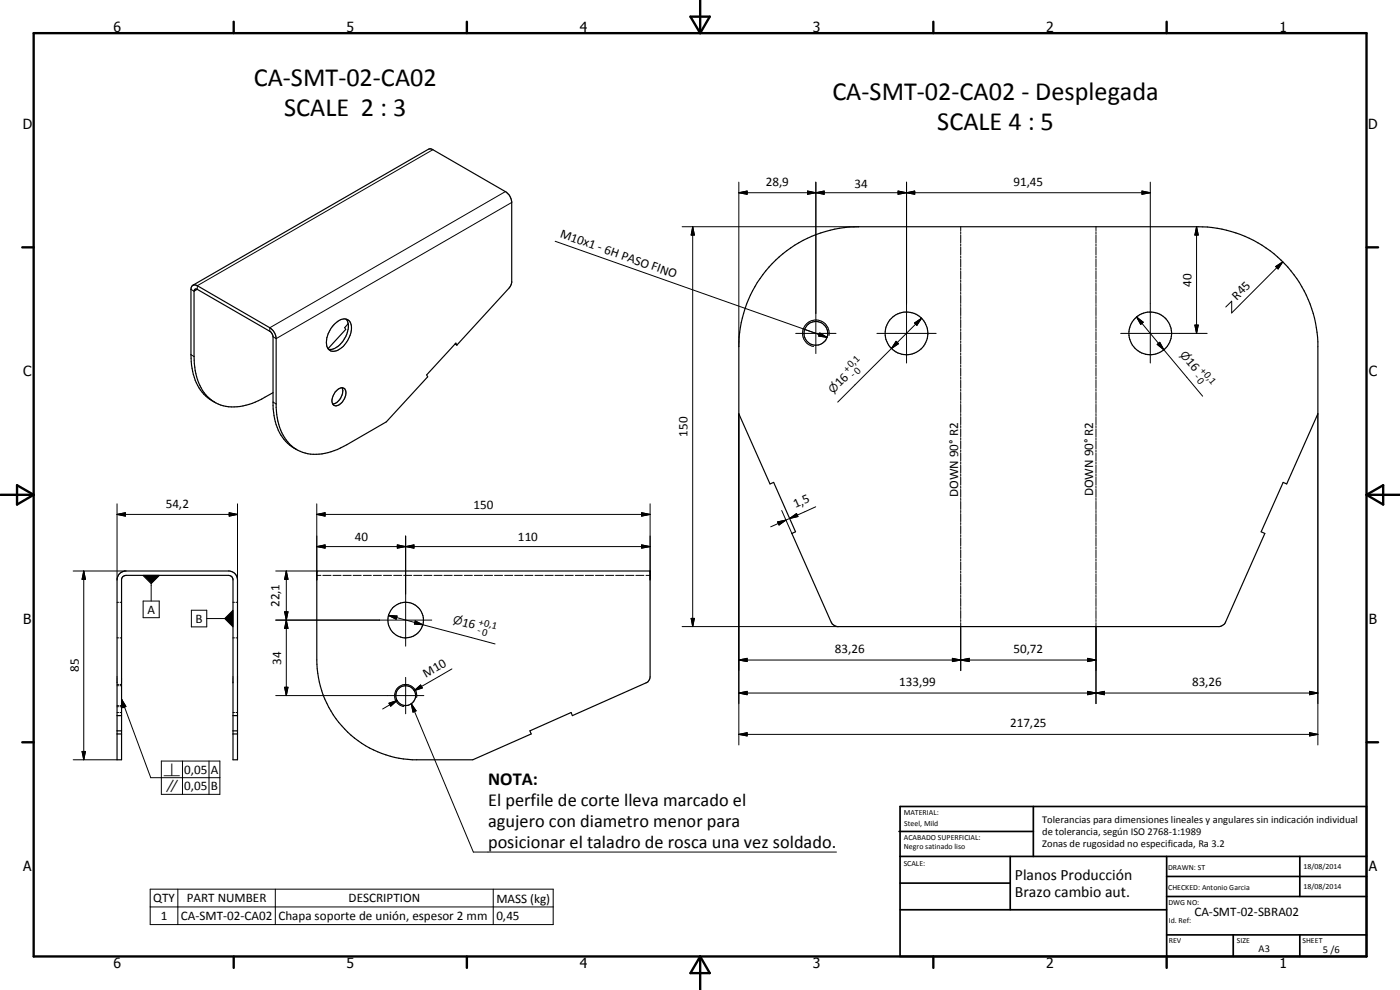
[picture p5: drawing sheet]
<svg xmlns="http://www.w3.org/2000/svg" width="420mm" height="297mm" viewBox="0 0 420 297" stroke-linecap="round" stroke-linejoin="round" font-family="sans-serif">
<g fill="none" stroke="#000" stroke-width=".35">
<path d="M232.8 78.1a36 36 0 0 1 24.9-10.1h101.8a36 36 0 0 1 36 34.6v21.6l-9.3 21-1.1-.5-6.6 14.9 1.1 .5-11.9 26.8-.8 .7-.9 .4h-114.7l-1-.4-.9-1-11.8-26.5 1.1-.5-6.5-14.9-1.1 .5-9.4-21v-20.2a36 36 0 0 1 11.1-25.9zM57.9 85.6l70.9-40.9 1.1 .2 21.8 12.6a4.3 4.3 0 0 1 1.9 3v24.3l-.2 .6-.7 1.1-15.6 17M100.2 97.4a3.7 3.7 0 0 1 4.1-1.5 3.8 3.8 0 0 1 .8 4.7 6.4 6.4 0 0 1-5.2 4.8 2.38 2.38 0 0 1-1.9-3.2 7.9 7.9 0 0 1 2.2-4.8zM103.9 95.8a5.3 5.3 0 0 1-.6 6 5.4 5.4 0 0 1-4.7 3M104.5 97.2l-1 1.1 .2 .5-5.2 5.8M81.9 117.8a25.9 25.9 0 0 1-9.9 4.2 11.2 11.2 0 0 1-13-9l-.4-1.8-.4-4.2v-19.6a.61 .61 0 0 1 .3-.6 .61 .61 0 0 1 .7 0l21.8 12.6 .6 .7 .3 .9v20.7a14.5 14.5 0 0 0 6.2 12.7l1 .5M100.6 117.6l.5-.5a1.51 1.51 0 0 1 2.1-.6 1.51 1.51 0 0 1 .5 2.1 3.7 3.7 0 0 1-3.1 3.2 1.82 1.82 0 0 1-.8-2.6zM102.6 116.3a3.9 3.9 0 0 1-2.7 4.9M136.6 103.2l.5 .3M137.1 103.5l-.3-.5-8.8 9.5 .3 .6-12.4 13.5-11.8 6.8a16.8 16.8 0 0 1-12.5 2.5 11.9 11.9 0 0 1-8.2-9.6l-.5-4v-20.7a4.1 4.1 0 0 0-1.9-3.3l-21.8-12.6a1.17 1.17 0 0 0-1.3-.1 1.17 1.17 0 0 0-.6 1.2v19.6a16.6 16.6 0 0 0 5 12.9l2.2 1.4M35.8 172.3l.6-.6 1-.4h31.6a2.71 2.71 0 0 1 2.3 2.7v54h-1.4v-54.3l-.4-.7-.9-.4h-30.8l-1.1 .6-.2 .5v54.3h-1.4v-54zM95.1 171.3h100v31.8l-.6 1.5-22.7 10.1-.4-.9-12.4 5.5 .4 .9-17.5 7.8h-18.2a30 30 0 0 1-28.6-30z"/>
<path d="M35.1 219.3h1.4M35.1 214.7h1.4M69.9 219.3h1.4M69.9 214.7h1.4M35.1 220.2h1.4M69.9 220.2h1.4"/>
<circle cx="244.8" cy="100" r="3.6"/>
<circle cx="272" cy="100" r="6.4"/>
<circle cx="345.2" cy="100" r="6.4"/>
<circle cx="121.7" cy="186" r="5.3"/>
<circle cx="121.7" cy="208.7" r="2.98"/>
</g>
<g fill="none" stroke="#000" stroke-width=".3">
<path d="M129.9 44.9l-70.7 40.8v1.1l-1 .6-.9-.6M151.7 57.5l-70.7 40.8v1.1M221.7 57.8l2.5-.5v1zM221.7 54.7v49.3M221.7 57.8h123.5M242.3 57.3l2.5 .5-2.5 .5zM244.8 57.8l2.5-.5v1zM244.8 54.7v51.4M269.5 57.3l2.6 .5-2.6 .5zM272.1 57.8l2.4-.5v1zM272.1 54.7v54.2M342.7 57.3l2.5 .5-2.5 .5z"/>
<path d="M345.2 54.7v54.2M153.6 60.7l-70.7 40.9-1-.6M166.6 72.4l79.3 28M204.7 68h53M207.9 68l.5 2.5h-1zM207.9 68v120M288.3 68v1.2M288.3 69.5v.6M288.3 70.4v2.5M288.3 73.2v.6M288.3 74.1v2.4M288.3 76.8v.6"/>
<path d="M288.3 77.7v2.4M328.9 68v1.2M328.9 69.5v.6M328.9 70.4v2.5M328.9 73.2v.6M328.9 74.1v2.4M328.9 76.8v.6M328.9 77.7v2.4M359.1 68l.5 2.5h-1zM359.1 68v32M382.9 80l2.1-1.4-1.4 2.1zM385 78.6l-15.4 15.3v-3.5l-1.7 1.7"/>
<path d="M241.5 98.8l4.4 1.6M246 99.9l2.2 1.3-2.5-.4zM274.5 96.9l2.1-1.4-1.4 2.1zM276.6 95.5l-9.1 9.1M288.3 80.4v.7M288.3 81.4v2.4M288.3 84.1v.6M288.3 85v2.4M288.3 87.7v.6M288.3 88.6v2.5M288.3 91.4v.5M288.3 92.2v2.5"/>
<path d="M288.3 95v.6M288.3 95.9v2.4M288.3 98.6v.6M288.3 99.5v2.5M328.9 80.4v.7M328.9 81.4v2.4M328.9 84.1v.6M328.9 85v2.4M328.9 87.7v.6M328.9 88.6v2.5M328.9 91.4v.5M328.9 92.2v2.5"/>
<path d="M328.9 95v.6M328.9 95.9v2.4M328.9 98.6v.6M328.9 99.5v2.5M341.1 95.1l2 1.6-.8 .6zM341.1 95.1l8.2 9.8M358.6 97.5h1l-.5 2.5zM57.3 106.4l.9 .6M238.8 100h12.1M245.9 100.4l2.3 .8M248.8 100.7a4 4 0 0 0-3.3-4.6 4 4 0 0 0-4.6 3.3 4 4 0 0 0 3.3 4.6M263.2 100h17.8"/>
<path d="M267.5 104.6l-16.1 16M268.9 102.4l.8 .7-2.2 1.5zM288.3 102.3v.6M288.3 103.2v2.4M288.3 105.9v.6M288.3 106.8v2.4M288.3 109.5v.7M288.3 110.4v2.5M288.3 113.2v.6M288.3 114.1v2.4M288.3 116.8v.6M288.3 117.7v2.4"/>
<path d="M328.9 102.3v.6M328.9 103.2v2.4M328.9 105.9v.6M328.9 106.8v2.4M328.9 109.5v.7M328.9 110.4v2.5M328.9 113.2v.6M328.9 114.1v2.4M328.9 116.8v.6M328.9 117.7v2.4M336.3 100h26M347.3 103.3l.8-.6 1.2 2.2z"/>
<path d="M349.3 104.9l11.6 14M81.9 120.6l1 .6M221.7 124.2v99.3M288.3 120.4v.6M288.3 121.3v2.5M288.3 124.1v.6M288.3 125v2.4M288.3 127.7v.6M288.3 128.7v2.4M288.3 131.4v.6M288.3 132.2v2.5M288.3 135v.6"/>
<path d="M288.3 135.9v2.4M288.3 138.6v.6M288.3 139.5v2.5M328.9 120.4v.6M328.9 121.3v2.5M328.9 124.1v.6M328.9 125v2.4M328.9 127.7v.6M328.9 128.7v2.4M328.9 131.4v.6M328.9 132.2v2.5M328.9 135v.6"/>
<path d="M328.9 135.9v2.4M328.9 138.6v.6M328.9 139.5v2.5M395.5 124.2v99.3M35.1 154.3l2.5-.5v1.1zM35.1 154.3h36.2M35.1 151.2v22.8M68.8 153.8l2.5 .5-2.5 .6zM71.3 151.2v22.8M95.1 154.3l2.5-.5v1.1zM95.1 154.3h100M95.1 151.2v22.8"/>
<path d="M192.6 153.8l2.5 .5-2.5 .6zM195.1 151.2v22.8M233.4 156.6l2.5-.6-2.1 1.5zM234.6 153.2l3 6.9M235.9 156l-4.6 2.1M237 155.6l2-1.5 .5 .9zM237 155.6l-1.1 .4M244.8 152.1l-7.8 3.5M288.3 142.3v.6M288.3 143.2v2.4M288.3 145.9v.6M288.3 146.8v2.4"/>
<path d="M288.3 149.5v.7M288.3 150.5v2.4M288.3 153.2v.6M288.3 154.1v2.4M288.3 156.8v.6M288.3 157.7v2.4M328.9 142.3v.6M328.9 143.2v2.4M328.9 145.9v.6M328.9 146.8v2.4M328.9 149.5v.7M328.9 150.5v2.4"/>
<path d="M328.9 153.2v.6M328.9 154.1v2.4M328.9 156.8v.6M328.9 157.7v2.4M22 171.3h15.8M25.1 171.3l.5 2.5h-1zM25.1 171.3v56.7M42.9 172.6h5l-2.5 2.5zM45.4 175.1v5.2M82.8 171.3h12.3M85.9 171.3l.5 2.5h-1zM85.9 171.3v37.4"/>
<path d="M95.1 164l2.5-.5v1zM95.1 172.6h1.2M95.1 164h100M96.9 172.6h2.4M99.9 172.6h2.5M102.9 172.6h2.5M106 172.6h2.4M109 172.6h2.5M112 172.6h2.5M115.1 172.6h2.4M118.1 172.6h2.5M119.2 163.5l2.5 .5-2.5 .5z"/>
<path d="M121.1 172.6h2.5M121.7 164l2.5-.5v1zM121.7 160.8v33.1M124.2 172.6h2.4M127.2 172.6h2.4M130.2 172.6h2.5M133.3 172.6h2.4M136.3 172.6h2.4M139.3 172.6h2.5M142.4 172.6h2.4M145.4 172.6h2.4M148.4 172.6h2.4"/>
<path d="M151.5 172.6h2.4M154.5 172.6h2.4M157.5 172.6h2.4M160.6 172.6h2.4M163.6 172.6h2.4M166.6 172.6h2.4M169.6 172.6h2.4M172.7 172.6h2.4M175.7 172.6h2.4M178.7 172.6h2.4M181.8 172.6h2.4M184.8 172.6h2.4"/>
<path d="M187.8 172.6h2.4M190.8 172.6h2.4M192.6 163.5l2.5 .5-2.5 .5zM193.9 172.6h1.2M288.3 160.4v.6M288.3 161.3v2.5M288.3 164.1v.6M288.3 165v2.4M288.3 167.7v.6M288.3 168.6v2.5M288.3 171.4v.6M288.3 172.3v2.4"/>
<path d="M288.3 175v.6M288.3 175.9v2.4M288.3 178.6v.6M288.3 179.5v2.4M328.9 160.4v.6M328.9 161.3v2.5M328.9 164.1v.6M328.9 165v2.4M328.9 167.7v.6M328.9 168.6v2.5M328.9 171.4v.6M328.9 172.3v2.4"/>
<path d="M328.9 175v.6M328.9 175.9v2.4M328.9 178.6v.6M328.9 179.5v2.4M35.1 191.4h.5M35.1 180.7h.5M36 191.4h.5M36 180.7h.5M43 180.3h4.8v5h-4.8zM57.4 183.1h4.6v5h-4.6zM62 185.6h5.4M69.9 183.1v5l-2.5-2.5z"/>
<path d="M69.9 191.4h.5M69.9 180.7h.5M70.8 191.4h.5M70.8 180.7h.5M82.8 186.1h46.8M85.4 183.6h1l-.5 2.5zM85.4 183.6l1 5h-1l1-5zM85.9 186.1l.5 2.5h-1zM116.6 184.7l2.6 .1-.3 1zM116.6 184.7l10.3 2.8M124.6 186.3l2.3 1.2-2.5-.3zM126.9 187.5l21.7 5.7"/>
<path d="M204.7 188h46.9M207.4 185.5h1l-.5 2.5zM221.7 198l2.5-.5v1zM221.7 198h107.2M285.8 197.5l2.5 .5-2.5 .5zM288.3 198l2.6-.5v1zM288.3 182.2v.7M288.3 183.2v2.4M288.3 185.9v.6M288.3 186.8v14.4M326.4 197.5l2.5 .5-2.5 .5zM328.9 182.2v.7"/>
<path d="M328.9 183.2v2.4M328.9 185.9v.6M328.9 186.8v24.3M35.1 213.8h.5M35.1 211.7h.5M35.1 205.7h.5M35.1 212h.5M35.1 205.4h.5M36 213.8h.5M36 211.7h.5M36 205.7h.5M36 212h.5"/>
<path d="M36 205.4h.5M36.5 209.8l1.3 2.2-.9 .3zM36.5 209.8l8.7 23.5h20.8M69.9 213.8h.5M70.8 213.8h.5M82.8 208.7h44.4M85.4 206.2h1l-.5 2.5zM116.7 211l2.5-.8-1.9 1.7zM119.2 210.2l-4.4 2.5M121.7 203.2v11M123.4 211.2l1.5 2.1-1 .4zM123.4 211.2l18.7 44.5h108.9"/>
<path d="M124.3 207.2l1.9-1.7 .5 .9zM125 209.3a3.3 3.3 0 0 0-2.7-3.9 3.3 3.3 0 0 0-3.8 2.7 3.3 3.3 0 0 0 2.7 3.9M126.5 206l-2.2 1.2M135.6 200.7l-11.3 6.5M221.7 207.9l2.5-.5v1zM221.7 207.9h173.8M326.4 207.4l2.5 .5-2.5 .5zM326.4 207.4v1l5-1v1zM328.9 207.9l2.5-.5v1zM393 207.4l2.5 .5-2.5 .5zM393 219.8l2.5 .5-2.5 .5zM22 228h13.1"/>
<path d="M24.6 225.5h1l-.5 2.5zM48.4 228.3h17.6v10h-17.6zM54.8 228.3v10M62.7 228.3v10M221.7 220.3l2.5-.5v1zM221.7 220.3h173.8M45.1 266.8h120.9v10.6h-120.9zM45.1 272.1h120.9M53.4 266.8v10.6M82.6 266.8v10.6M148 266.8v10.6"/>
</g>
<g fill="#000">
<circle cx="95.1" cy="171.3" r=".18"/>
<circle cx="195.1" cy="171.3" r=".18"/>
</g>
<g fill="none" stroke="#000" stroke-width=".71">
<path d="M10.1 9.9h400v277.1h-400zM70.1 6.5v3.4M140.1 6.5v3.4M207.2 5h5.8l-2.9 4.9zM210.1 0v9.9M280.1 6.5v3.4M350.1 6.5v3.4M6.7 74.2h3.4M410.1 74.2h3.5M.1 148.5h10M5.1 145.6l5 2.9-5 2.9zM410.1 148.5h10"/>
<path d="M410.1 148.5l5-2.9v5.8zM6.7 222.7h3.4M410.1 222.7h3.5M70.1 287v3.4M140.1 287v3.4M210.1 287v10M210.1 287l2.9 5h-5.8zM280.1 287v3.4M350.1 287v3.4"/>
</g>
<g fill="none" stroke="#000" stroke-width=".51">
<path d="M269.8 249.5h40.3M270.1 242h140v45h-140zM270.1 257h140M303.2 257v16M310.1 242v15M350.1 257v30M390.1 257v12M270.1 265h33.1M270.1 273h80M350.1 269h60M350.1 263h60M350.1 280.5h60"/>
<path d="M370.1 280.5v6.5M390.1 280.5v6.5"/>
</g>
<g fill="#000">
<path d="M221.7 57.8l2.5-.5v1zM242.3 57.3l2.5 .5-2.5 .5zM244.8 57.8l2.5-.5v1zM269.5 57.3l2.6 .5-2.6 .5zM272.1 57.8l2.4-.5v1zM342.7 57.3l2.5 .5-2.5 .5zM207.9 68l.5 2.5h-1zM359.1 68l.5 2.5h-1zM274.5 96.9l2.1-1.4-1.4 2.1zM341.1 95.1l2 1.6-.8 .6zM358.6 97.5h1l-.5 2.5zM382.9 80l2.1-1.4-1.4 2.1z"/>
<path d="M246 99.9l2.2 1.3-2.5-.4zM268.9 102.4l.8 .7-2.2 1.5zM347.3 103.3l.8-.6 1.2 2.2zM35.1 154.3l2.5-.5v1.1zM68.8 153.8l2.5 .5-2.5 .6zM95.1 154.3l2.5-.5v1.1zM192.6 153.8l2.5 .5-2.5 .6zM233.4 156.6l2.5-.6-2.1 1.5zM237 155.6l2-1.5 .5 .9zM25.1 171.3l.5 2.5h-1zM42.9 172.6h5l-2.5 2.5zM85.9 171.3l.5 2.5h-1z"/>
<path d="M95.1 164l2.5-.5v1zM119.2 163.5l2.5 .5-2.5 .5zM121.7 164l2.5-.5v1zM192.6 163.5l2.5 .5-2.5 .5zM69.9 183.1v5l-2.5-2.5zM85.4 183.6h1l-.5 2.5zM85.9 186.1l.5 2.5h-1zM116.6 184.7l2.6 .1-.3 1zM124.6 186.3l2.3 1.2-2.5-.3zM207.4 185.5h1l-.5 2.5zM221.7 198l2.5-.5v1zM285.8 197.5l2.5 .5-2.5 .5z"/>
<path d="M288.3 198l2.6-.5v1zM326.4 197.5l2.5 .5-2.5 .5zM36.5 209.8l1.3 2.2-.9 .3zM85.4 206.2h1l-.5 2.5zM116.7 211l2.5-.8-1.9 1.7zM123.4 211.2l1.5 2.1-1 .4zM124.3 207.2l1.9-1.7 .5 .9zM221.7 207.9l2.5-.5v1zM221.7 220.3l2.5-.5v1zM326.4 207.4l2.5 .5-2.5 .5zM328.9 207.9l2.5-.5v1zM393 207.4l2.5 .5-2.5 .5z"/>
<path d="M24.6 225.5h1l-.5 2.5zM393 219.8l2.5 .5-2.5 .5z"/>
</g>
<g font-size="7.9">
<text x="76.1" y="25.7">CA-SMT-02-CA02</text>
<text x="85.2" y="34.8">SCALE 2 : 3</text>
<text x="249.8" y="30.1">CA-SMT-02-CA02 - Desplegada</text>
<text x="281.3" y="39">SCALE 4 : 5</text>
</g>
<g font-size="5.5">
<text x="146.5" y="235.5">NOTA:</text>
<text x="146.5" y="241.8">El perfile de corte lleva marcado el</text>
<text x="146.5" y="248.1">agujero con diametro menor para</text>
<text x="146.5" y="254.4">posicionar el taladro de rosca una vez soldado.</text>
</g>
<g font-size="4.7">
<text x="304.6" y="263.9">Planos Producción</text>
<text x="304.6" y="269.3">Brazo cambio aut.</text>
</g>
<g font-size="4.2">
<text x="34" y="9.6">6</text>
<text x="104" y="9.6">5</text>
<text x="174" y="9.6">4</text>
<text x="244" y="9.6">3</text>
<text x="314" y="9.6">2</text>
<text x="384" y="9.6">1</text>
<text x="6.8" y="38.7">D</text>
<text x="410.6" y="38.7">D</text>
<text x="7" y="112.9">C</text>
<text x="410.8" y="112.9">C</text>
<text x="7" y="187.1">B</text>
<text x="410.8" y="187.1">B</text>
<text x="7" y="261.4">A</text>
<text x="410.8" y="261.4">A</text>
<text x="34" y="290.4">6</text>
<text x="104" y="290.4">5</text>
<text x="174" y="290.4">4</text>
<text x="244" y="290.4">3</text>
<text x="314" y="290.4">2</text>
<text x="384" y="290.4">1</text>
</g>
<g font-size="3.9">
<text x="229.8" y="55.8">28,9</text>
<text x="256.4" y="56.3">34</text>
<text x="304.2" y="55.8">91,45</text>
<text x="167.9" y="71.2" transform="rotate(19 167.9 71.2)">M10x1 - 6H PASO FINO</text>
<text x="357.6" y="86.1" transform="rotate(-90 357.6 86.1)">40</text>
<text x="371.2" y="90.2" transform="rotate(-45 371.2 90.2)">R45</text>
<text x="355.8" y="108.6" transform="rotate(50 355.8 108.6)">16</text>
<text x="252" y="116.2" transform="rotate(-45 252 116.2)">16</text>
<text x="206.4" y="131.1" transform="rotate(-90 206.4 131.1)">150</text>
<text x="287.5" y="149.1" transform="rotate(-90 287.5 149.1)">DOWN 90° R2</text>
<text x="328.1" y="148.9" transform="rotate(-90 328.1 148.9)">DOWN 90° R2</text>
<text x="49.7" y="152.3">54,2</text>
<text x="142.1" y="152.8">150</text>
<text x="238.7" y="152.5" transform="rotate(-24 238.7 152.5)">1,5</text>
<text x="106.5" y="162.4">40</text>
<text x="155.4" y="162.4">110</text>
<text x="44.3" y="184.1">A</text>
<text x="83.9" y="182.2" transform="rotate(-90 83.9 182.2)">22,1</text>
<text x="58.7" y="186.9">B</text>
<text x="138.5" y="187.7" transform="rotate(15 138.5 187.7)">16</text>
<text x="250.6" y="196">83,26</text>
<text x="304.2" y="196">50,72</text>
<text x="23.6" y="201.7" transform="rotate(-90 23.6 201.7)">85</text>
<text x="84.4" y="199.4" transform="rotate(-90 84.4 199.4)">34</text>
<text x="127.8" y="203.4" transform="rotate(-30 127.8 203.4)">M10</text>
<text x="269.9" y="205.9">133,99</text>
<text x="357.7" y="205.9">83,26</text>
<text x="303.1" y="218.2">217,25</text>
<text x="55.3" y="232.1">0,05</text>
<text x="63.2" y="232.1">A</text>
<text x="55.3" y="237.1">0,05</text>
<text x="63.3" y="237.1">B</text>
<text x="46" y="270.7">QTY</text>
<text x="56.1" y="270.7">PART NUMBER</text>
<text x="104.6" y="270.7">DESCRIPTION</text>
<text x="149" y="270.8">MASS (kg)</text>
<text x="358.5" y="275">CA-SMT-02-SBRA02</text>
<text x="48.2" y="276">1</text>
<text x="54.3" y="276">CA-SMT-02-CA02</text>
<text x="83.6" y="276.1">Chapa soporte de unión, espesor 2 mm</text>
<text x="149" y="276">0,45</text>
</g>
<g font-size="3.3">
<text x="354" y="106.5" transform="rotate(50 354 106.5)">n</text>
<text x="250.1" y="118.2" transform="rotate(-45 250.1 118.2)">n</text>
<text x="135.8" y="187" transform="rotate(15 135.8 187)">n</text>
<text x="49" y="232.7">b</text>
<text x="49.6" y="237.7">f</text>
</g>
<g font-size="3.1">
<text x="254.2" y="111.8" transform="rotate(-45 254.2 111.8)">+0,1</text>
<text x="256.2" y="113.4" transform="rotate(-45 256.2 113.4)">-0</text>
<text x="358.3" y="113" transform="rotate(50 358.3 113)">-0</text>
<text x="360" y="111.2" transform="rotate(50 360 111.2)">+0,1</text>
<text x="143.1" y="189.9" transform="rotate(15 143.1 189.9)">- 0</text>
<text x="143.5" y="187.5" transform="rotate(15 143.5 187.5)">+0,1</text>
<text x="312.7" y="246.8">Tolerancias para dimensiones lineales y angulares sin indicación individual</text>
<text x="312.7" y="250.4">de tolerancia, según ISO 2768-1:1989</text>
<text x="312.7" y="254">Zonas de rugosidad no especificada, Ra 3.2</text>
<text x="377.7" y="285.6">A3</text>
<text x="397" y="285.9">5 /6</text>
</g>
<g font-size="2.4">
<text x="271.2" y="244.4">MATERIAL:</text>
<text x="271.3" y="252">ACABADO SUPERFICIAL:</text>
<text x="271.4" y="247.9">Steel, Mild</text>
<text x="271.3" y="254.6">Negro satinado liso</text>
<text x="271.2" y="259.7">SCALE:</text>
<text x="350.6" y="260.9">DRAWN: ST</text>
<text x="391.2" y="260.6">18/08/2014</text>
<text x="350.6" y="267">CHECKED: Antonio Garcia</text>
<text x="391.2" y="266.7">18/08/2014</text>
<text x="350.6" y="271.4">DWG NO:</text>
<text x="350.8" y="276.9">Id. Ref:</text>
<text x="350.8" y="282.8">REV</text>
<text x="371.2" y="282.9">SIZE</text>
<text x="390.9" y="282.9">SHEET</text>
</g>
</svg>
